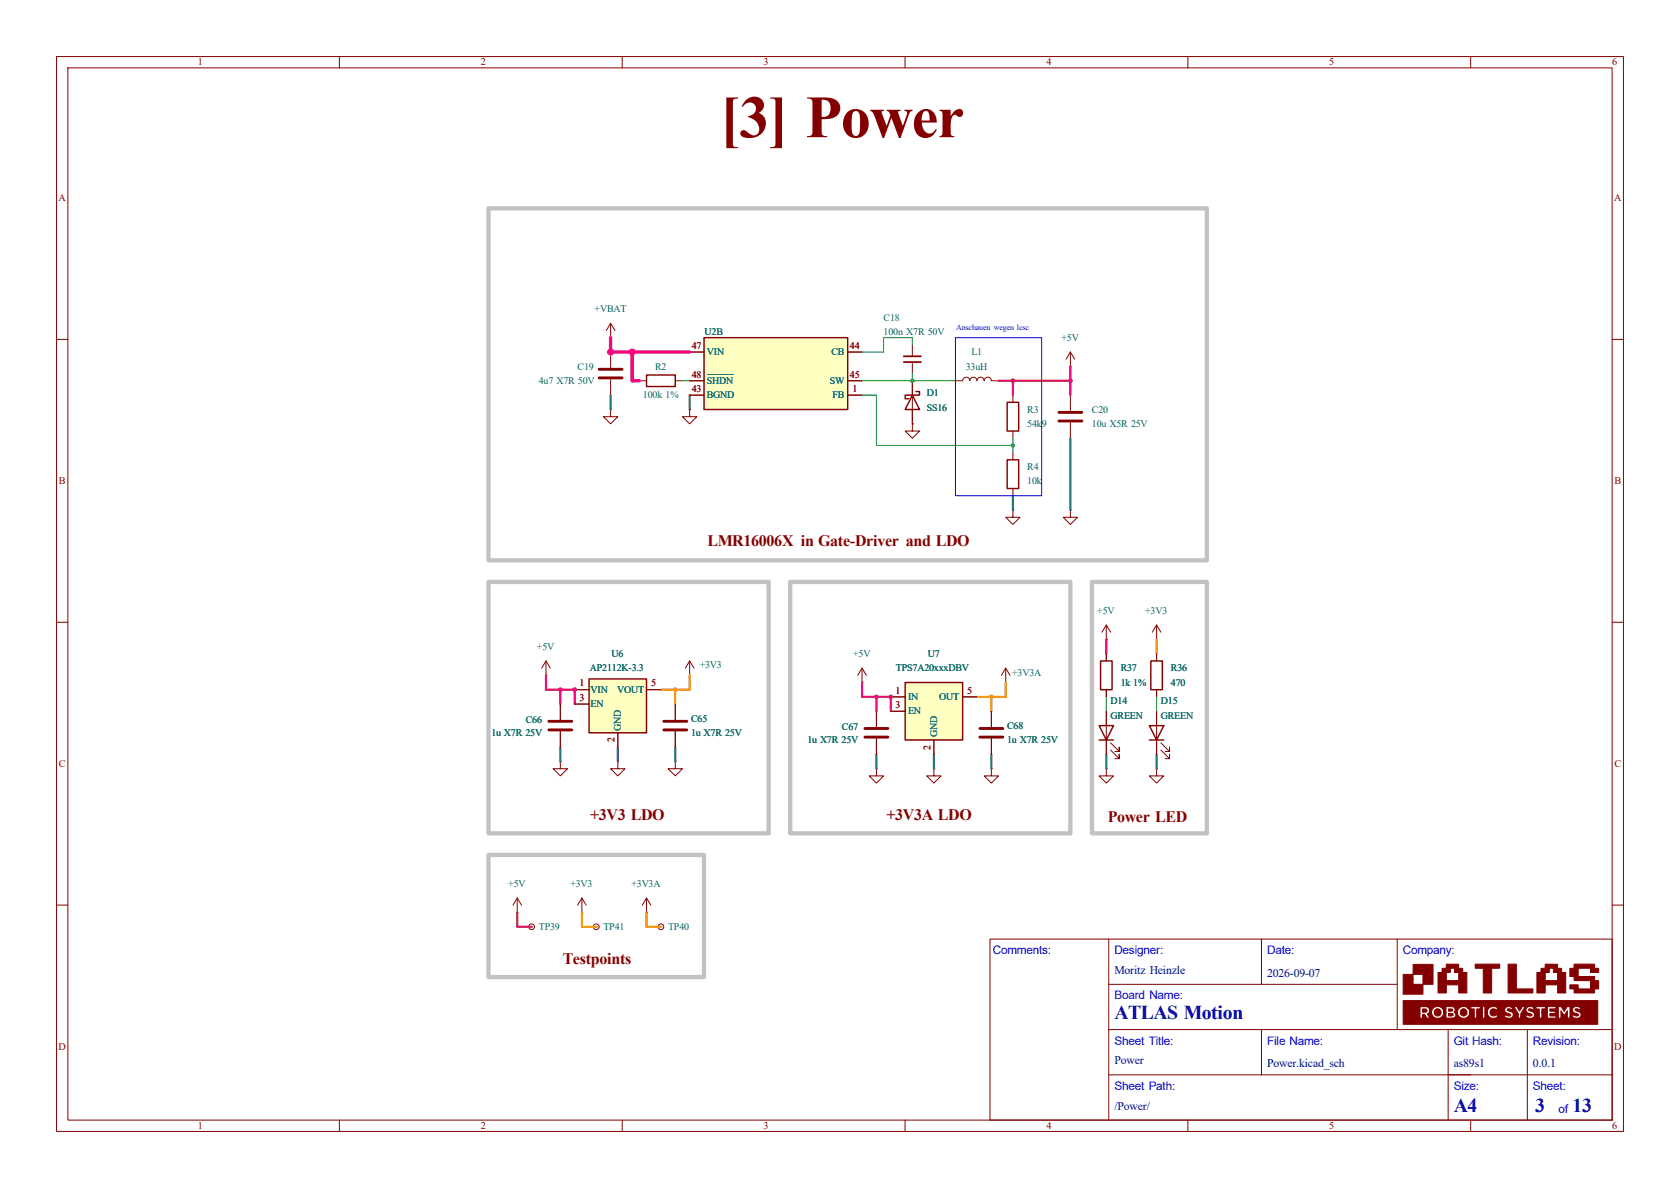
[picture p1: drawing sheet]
<svg xmlns="http://www.w3.org/2000/svg" width="297mm" height="210mm" viewBox="0 0 297 210" stroke-linecap="round" stroke-linejoin="round" font-family="sans-serif">
<g fill="none" stroke="#840000" stroke-width=".18">
<path d="M10 10h277v190h-277zM12 12h273v186h-273zM60 10v2M110 10v2M160 10v2M210 10v2M260 10v2M10 60h2M285 60h2M10 110h2M195.6 115.6v1.2M204.5 113h.1"/>
<path d="M204.5 110.5l-.8 1.3M204.5 110.5l.7 1.3M204.5 110.5v2.5M285 110h2M195.6 121.9v1.3M204.5 125.7v7.7M205.2 132.6l1.6 1.5v-.7v.7h-.8M205.2 131.3l1.6 1.5v-.7v.7h-.8M10 160h2M175 166h110v32h-110zM196 174h51M196 166v32"/>
<path d="M223 166v8M247 166v16M285 160h2M60 198v2M110 198v2M160 198v2M196 190h89M196 182h89M210 198v2M223 182v8M256 182v16M260 198v2"/>
<path d="M270 182v16"/>
</g>
<g fill="#840000" stroke="#840000" stroke-width=".18">
<path d="M248.1 176.9h34.4v4.2h-34.4v-1.9h2.9l.1 .8h.4v-.7h.3l.5 .7h.2h.3l-.5-.7 .4-.4h.4v.2a1.08 1.08 0 0 0 1.1 .9 1.08 1.08 0 0 0 1-1h.4v1h.9a.59 .59 0 0 0 .8-.3 .59 .59 0 0 0-.3-.8h.7a1.07 1.07 0 0 0 1.4 1.1 1.07 1.07 0 0 0 .3-1.9h.6v.3h.6v1.6h.5v-1h1v1h.4v-1h.4a1.07 1.07 0 0 0 .7 1 1.07 1.07 0 0 0 1.2-.3h1.1l.1 .1a.82 .82 0 0 0 1 .2 .82 .82 0 0 0 .5-.9l-1-.6a.54 .54 0 0 1 .7 0l.3-.3-.4-.2h.6l.3 .6a1.37 1.37 0 0 1 .4 1.4h.5v-.3h.8a1 1 0 0 0 1.6-.2 .8 .8 0 0 0-.9-.8l-.2-.2 .1-.1 .2-.1 .5 .2 .2-.4h.3v.2l.6 .1v1.6h.5v-1h1v1h1.5v-.4h-1.1v-.4h1v-.2h.5v1h.5v-1.3l.5 .8 .6-.8v1.3h.5v-.3h.3a.88 .88 0 0 0 .9 .3 .88 .88 0 0 0 .7-.7 1.14 1.14 0 0 0-1-.7l-.1-.1a.54 .54 0 0 1 .8 0l.3-.3a.85 .85 0 0 0-1.5 .3 1.1 1.1 0 0 0 1 .8l.1 .1a.64 .64 0 0 1-.9 0l-.3 .3h-.3v-1.8h-.5l-.6 .9-.5-.9h-.5v1.1h-.5v-.2h-1v-.4h1.1v-.5h-1.5v1.1h-1v-.6h.6v-.5h-1.7v.2h-.3a.77 .77 0 0 0-1-.1 .77 .77 0 0 0-.3 .9l.9 .5a.52 .52 0 0 1-.8 0l-.3 .3h-.8v-.5l.7-1.2-.5-.1-.5 .8-.4-.8h-1.3a.64 .64 0 0 0-.9 .5 .64 .64 0 0 0 .7 .8l.4 .2a.39 .39 0 0 1-.3 .2 .39 .39 0 0 1-.4-.1l-.2-.1-.3 .3h-1.1l-.3-.3a.65 .65 0 0 1-.9-.1 .65 .65 0 0 1 0-.9 .65 .65 0 0 1 1 .1l.2-.3h-.1a1.08 1.08 0 0 0-1.1-.2 1.08 1.08 0 0 0-.7 1h-.4v-1.1h-.4v1.1h-1v-.6h.6v-.5h-1.7v.2h-.6a1.08 1.08 0 0 0-1.7 .8h-.6l.1-.2a.67 .67 0 0 0-.2-.7 .67 .67 0 0 0-.8 0l-.6-.1v1.1h-.4v-.2a1.09 1.09 0 0 0-1.1-.9 1.09 1.09 0 0 0-1 1h-.4v-.1a.82 .82 0 0 0-1.1-.8h-.6v1.2h-2.9z"/>
<path d="M248.1 172.3h1.7v-1.8h3.5v3.5h-1.7v1.8h-3.5v-2.7h1.7v.9h1.8v-1.7h-1.8v.8h-1.7z"/>
<path d="M254.2 171.9h1.5v1.4h2.2v-1.4h-.8v-.4a.3 .3 0 0 0 0-.3 .3 .3 0 0 0-.4 0h-.3v.7h-1.5l.1-.7h.7v-.8l2.2 .1v.7h.7v.7h.7v3.6h-1.4v-1.4h-2.2v1.4h-1.5z"/>
<path d="M260.8 170.4h4.3v.7l-1.4 .1v4.3h-1.5v-4.3h-1.4z"/>
<path d="M266.6 170.4h1.5v4.4h2.9v.7h-4.4z"/>
<path d="M271.7 171.9h1.5v1.4h2.2v-1.4h-.8v-.7h-.7v.7h-1.5v-.7h.8v-.8l2.2 .1v.7h.7v.7h.7v3.6h-1.4v-1.4h-2.2v1.4h-1.5z"/>
<path d="M277.5 171.2h.8v-.8h3.6v.8h.7v.7h-1.4v-.7h-2.2v1.4h2.9v.7h.7v1.5h-.7v.7h-3.6v-.7h-.8v-.7h1.5v.7h2.2v-1.4l-2.9-.1v-.7h-.8z"/>
<path d="M251.5 178.4h.5a.31 .31 0 0 1 .3 .4 .31 .31 0 0 1-.5 .1l-.3 .1z"/>
<path d="M256.1 179.1a.62 .62 0 0 1 .8 .3l-.1 .2h-.7z"/>
<path d="M256.1 178.4h.6l.1 .2-.7 .2z"/>
<circle cx="254.2" cy="179" r=".63"/>
<circle cx="258.8" cy="179" r=".63"/>
</g>
<path d="M194.6 116.8h2v5.1h-2zM203.2 128.3h2.5l-1.2 2.5zM203.2 130.8h2.5" fill="none" stroke="#840000" stroke-width=".25"/>
<path d="M124.5 59.7h25.4v12.7h-25.4z" fill="#ffffc2"/>
<path d="M124.5 59.7h25.4v12.7h-25.4zM114.3 66.3h5.1v2h-5.1zM161.3 69.9l1.3 2.5h-2.6zM161.9 69.2h.7v.7h-2.6v.6h.7M178.1 71.1h2v5.1h-2zM178.1 81.3h2v5.1h-2zM203.5 116.8h2v5.1h-2zM194.3 128.3h2.5l-1.2 2.5zM194.3 130.8h2.5" fill="none" stroke="#840000" stroke-width=".25"/>
<g fill="none" stroke="#840000" stroke-width=".18">
<path d="M107.9 59.7h.1M107.9 57.2v2.5M107.9 57.2l-.7 1.2M107.9 57.2l.8 1.2M107.9 72.4v1.3h1.3l-1.3 1.2-1.2-1.2h1.2M107.9 72.4h.1M107.9 62.2v2.8M107.9 67.1v2.8M113 67.3h1.3M119.4 67.3h1.2M121.9 72.4v1.3h1.3l-1.3 1.2-1.3-1.2h1.3M121.9 72.4h.1"/>
<path d="M121.9 69.9h2.6M121.9 62.2h2.6M121.9 67.3h2.6M149.9 69.9h2.5M149.9 62.2h2.5M149.9 67.3h2.5M161.3 74.9v1.3h1.3l-1.3 1.3-1.3-1.3h1.3M161.3 74.9h.1M161.3 61v2M161.3 64v2M161.3 67.3v7.6M168.9 67.3h1.3a.64 .64 0 0 1 .6-.6 .64 .64 0 0 1 .6 .6 .64 .64 0 0 1 .7-.6 .64 .64 0 0 1 .6 .6 .64 .64 0 0 1 .7-.6 .64 .64 0 0 1 .6 .6 .64 .64 0 0 1 .6-.6 .64 .64 0 0 1 .7 .6h1.2"/>
<path d="M179.1 69.9v1.2M179.1 76.2v1.3M189.2 64.8h.1M189.2 62.2l-.7 1.3M189.2 62.2l.8 1.3M189.2 62.2v2.6M189.2 69.9v2.7M189.2 74.7v2.8M179.1 90.2v1.2h1.2l-1.2 1.3-1.3-1.3h1.3M179.1 90.2h.1M179.1 80v1.3M179.1 86.4v1.2"/>
<path d="M189.2 90.2v1.2h1.3l-1.3 1.3-1.2-1.3h1.2M189.2 90.2h.1M96.5 119.4h.1M96.5 116.8l-.7 1.3M96.5 116.8l.8 1.3M96.5 116.8v2.6M177.8 118.1l-.8 1.3M177.8 118.1l.8 1.3M177.8 118.1v2.6M195.6 113h.1M195.6 110.5v2.5M195.6 110.5l-.8 1.3"/>
<path d="M195.6 110.5l.7 1.3M204.5 115.6v1.2M177.8 120.7h.1M195.6 135.9v1.3h1.2l-1.2 1.2-1.3-1.2h1.3M195.6 135.9h.1M195.6 125.7v7.7M196.3 132.6l1.6 1.5v-.7v.7h-.8M196.3 131.3l1.6 1.5v-.7v.7h-.8M204.5 135.9v1.3h1.2l-1.2 1.2-1.3-1.2h1.3M204.5 135.9h.1M204.5 121.9v1.3M91.4 158.8l-.7 1.2"/>
<path d="M91.4 158.8l.8 1.2M91.4 158.8v2.5M102.9 158.8l-.8 1.2M102.9 158.8l.7 1.2M102.9 158.8v2.5M114.3 158.8l-.8 1.2M114.3 158.8l.8 1.2M114.3 158.8v2.5M91.4 161.3h.1M94 163.8h.1M102.9 161.3h.1M105.4 163.8h.1"/>
<path d="M114.3 161.3h.1M116.8 163.8h.1"/>
<circle cx="94" cy="163.8" r=".51"/>
<circle cx="105.4" cy="163.8" r=".51"/>
<circle cx="116.8" cy="163.8" r=".51"/>
</g>
<path d="M125.1 66.2h4.6" fill="none" stroke="#006464" stroke-width=".18"/>
<path d="M159.8 63h3M159.8 64h3" fill="none" stroke="#840000" stroke-width=".3"/>
<path d="M105.9 65.3h4.1M105.9 66.8h4.1M187.2 72.9h4.1M187.2 74.4h4.1" fill="none" stroke="#840000" stroke-width=".51"/>
<path d="M160 120.7h10.2v10.1h-10.2z" fill="#ffffc2"/>
<path d="M160 120.7h10.2v10.1h-10.2z" fill="none" stroke="#840000" stroke-width=".25"/>
<g fill="none" stroke="#840000" stroke-width=".18">
<path d="M152.4 118.1l-.8 1.3M152.4 118.1l.8 1.3M152.4 118.1v2.6M99.1 134.6v1.3h1.2l-1.2 1.3-1.3-1.3h1.3M99.1 134.6h.1M99.1 124.5v2.8M99.1 129.3v2.8M109.2 134.6v1.3h1.3l-1.3 1.3-1.3-1.3h1.3M109.2 134.6h.1M119.4 124.5v2.8M119.4 129.3v2.8M152.4 120.7h.1"/>
<path d="M154.9 135.9v1.3h1.3l-1.3 1.2-1.2-1.2h1.2M154.9 135.9h.1M154.9 125.7v2.8M154.9 130.6v2.8M157.5 123.2h2.5M157.5 125.7h2.5M165.1 135.9v1.3h1.3l-1.3 1.2-1.3-1.2h1.3M165.1 135.9h.1M165.1 130.8v2.6M170.2 123.2h2.5M175.3 135.9v1.3h1.2l-1.2 1.2-1.3-1.2h1.3M175.3 135.9h.1"/>
<path d="M175.3 125.7v2.8M175.3 130.6v2.8"/>
</g>
<path d="M97 127.5h4.1M97 129h4.1M117.3 127.5h4.1M117.3 129h4.1M152.9 128.8h4.1M152.9 130.3h4.1M173.2 128.8h4.1M173.2 130.3h4.1" fill="none" stroke="#840000" stroke-width=".51"/>
<path d="M104.1 120h10.2v9.5h-10.2z" fill="#ffffc2"/>
<path d="M104.1 120h10.2v9.5h-10.2z" fill="none" stroke="#840000" stroke-width=".25"/>
<g fill="none" stroke="#840000" stroke-width=".18">
<path d="M121.9 72.4h.1M121.9 69.9h2.6M121.9 62.2h2.6M121.9 67.3h2.6M149.9 69.9h2.5M149.9 62.2h2.5M149.9 67.3h2.5M161.3 74.9h.1M161.3 67.3v2.6M161.3 72.4v2.5M121.9 119.4h.1M121.9 116.8l-.7 1.3"/>
<path d="M121.9 116.8l.8 1.3M121.9 116.8v2.6M195.6 115.6v1.2M204.5 115.6v1.2M99.1 124.5v2.8M99.1 129.3v2.8M101.6 121.9h2.5M101.6 124.5h2.5M109.2 129.5v2.6M114.3 121.9h2.5M119.4 134.6v1.3h1.2l-1.2 1.3-1.3-1.3h1.3M119.4 134.6h.1"/>
<path d="M119.4 124.5v2.8M119.4 129.3v2.8M154.9 125.7v2.8M154.9 130.6v2.8M157.5 123.2h2.5M157.5 125.7h2.5M165.1 130.8v2.6M170.2 123.2h2.5M175.3 125.7v2.8M175.3 130.6v2.8M195.6 121.9v1.3M195.6 125.7v2.6"/>
<path d="M195.6 130.8v2.6M204.5 121.9v1.3M204.5 125.7v2.6M204.5 130.8v2.6"/>
</g>
<path d="M176.5 67.3h12.7M179.1 67.3v2.6M189.2 64.8v5.1M96.5 119.4v2.5h5.1v2.6M195.6 113v2.6M99.1 121.9v2.6M152.4 120.7v2.5h5.1v2.5M154.9 123.2v2.5M91.4 161.3v2.5h2.6" fill="none" stroke="#ff061c" stroke-width=".38"/>
<path d="M120.6 67.3h1.3M152.4 69.9h2.5v8.8h24.2M152.4 67.3h16.5M161.3 61v-1.3h-5.1v2.5h-3.8M161.3 66v1.3M179.1 77.5v2.5M195.6 123.2v2.5M204.5 123.2v2.5" fill="none" stroke="#009600" stroke-width=".18"/>
<path d="M121.9 119.4v2.5h-5.1M204.5 113v2.6M119.4 121.9v2.6M102.9 161.3v2.5h2.5" fill="none" stroke="#f90" stroke-width=".38"/>
<path d="M107.9 69.9v2.5M121.9 69.9v2.5M189.2 77.5v12.7M179.1 87.6v2.6M99.1 132.1v2.5M109.2 132.1v2.5M119.4 132.1v2.5M154.9 133.4v2.5M165.1 133.4v2.5M175.3 133.4v2.5M195.6 133.4v2.5M204.5 133.4v2.5" fill="none" stroke="#484848" stroke-width=".38"/>
<path d="M175.3 123.2v2.5M177.8 120.7v2.5h-5.1M114.3 161.3v2.5h2.5" fill="none" stroke="#dd8500" stroke-width=".38"/>
<path d="M107.9 59.7v2.5h14M111.8 62.2v5.1h1.2" fill="none" stroke="#f0f" stroke-width=".63"/>
<path d="M86.4 36.8h127v62.3h-127zM86.4 102.9h49.5v44.4h-49.5zM139.7 102.9h49.5v44.4h-49.5zM193 102.9h20.4v44.4h-20.4zM86.4 151.1h38.1v21.6h-38.1z" fill="none" stroke="#c2c2c2" stroke-width=".76"/>
<path d="M168.9 59.7h15.2v27.9h-15.2z" fill="none" stroke="#0000c2" stroke-width=".18"/>
<path d="M125.1 66.2h4.6" fill="none" stroke="#006464" stroke-width=".18"/>
<g fill="#f0f" stroke="#f0f" stroke-width=".18">
<circle cx="107.9" cy="62.2" r=".54"/>
<circle cx="111.8" cy="62.2" r=".54"/>
</g>
<g fill="#ff061c" stroke="#ff061c" stroke-width=".18">
<circle cx="99.1" cy="121.9" r=".32"/>
<circle cx="154.9" cy="123.2" r=".32"/>
<circle cx="179.1" cy="67.3" r=".32"/>
<circle cx="189.2" cy="67.3" r=".32"/>
<circle cx="157.5" cy="123.2" r=".32"/>
<circle cx="101.6" cy="121.9" r=".32"/>
</g>
<g fill="#009600" stroke="#009600" stroke-width=".18">
<circle cx="179.1" cy="78.7" r=".3"/>
<circle cx="161.3" cy="67.3" r=".3"/>
</g>
<circle cx="119.4" cy="121.9" r=".32" fill="#f90" stroke="#f90" stroke-width=".18"/>
<circle cx="175.3" cy="123.2" r=".32" fill="#dd8500" stroke="#dd8500" stroke-width=".18"/>
<text font-size="10.6" fill="#840000" x="127.3" y="24.3">[3] Power</text>
<g font-size="3.5" fill="#00007f">
<text x="197" y="180.1">ATLAS Motion</text>
<text x="257" y="196.6">A4</text>
<text x="271.4" y="196.6">3</text>
<text x="278" y="196.6">13</text>
</g>
<g font-size="2.8" fill="#840000">
<text x="125.1" y="96.5">LMR16006X in Gate-Driver and LDO</text>
<text x="104.3" y="145">+3V3 LDO</text>
<text x="156.7" y="145">+3V3A LDO</text>
<text x="195.8" y="145.2">Power LED</text>
<text x="99.5" y="170.4">Testpoints</text>
</g>
<g font-size="2.1" fill="#00f">
<text x="175.5" y="168.7">Comments:</text>
<text x="197" y="168.7">Designer:</text>
<text x="224" y="168.7">Date:</text>
<text x="248" y="168.7">Company:</text>
<text x="197" y="176.7">Board Name:</text>
<text x="197" y="184.7">Sheet Title:</text>
<text x="224" y="184.7">File Name:</text>
<text x="257" y="184.7">Git Hash:</text>
<text x="271" y="184.7">Revision:</text>
<text x="197" y="192.7">Sheet Path:</text>
<text x="257" y="192.7">Size:</text>
<text x="271" y="192.7">Sheet:</text>
<text x="275.5" y="196.7">of</text>
</g>
<g font-size="2.1" fill="#00007f">
<text x="197" y="172.2">Moritz Heinzle</text>
<text x="224" y="172.7">2026-09-07</text>
<text x="197" y="188.2">Power</text>
<text x="224" y="188.7">Power.kicad_sch</text>
<text x="257" y="188.7">as89s1</text>
<text x="271" y="188.7">0.0.1</text>
<text x="197" y="196.2">/Power/</text>
</g>
<g font-size="1.8" fill="#840000">
<text x="35" y="11.6">1</text>
<text x="85" y="11.6">2</text>
<text x="135" y="11.6">3</text>
<text x="185" y="11.6">4</text>
<text x="235" y="11.6">5</text>
<text x="285" y="11.6">6</text>
<text x="10.3" y="35.6">A</text>
<text x="285.3" y="35.6">A</text>
<text x="10.4" y="85.6">B</text>
<text x="285.4" y="85.6">B</text>
<text x="10.4" y="135.6">C</text>
<text x="285.4" y="135.6">C</text>
<text x="10.3" y="185.6">D</text>
<text x="285.3" y="185.6">D</text>
<text x="35" y="199.6">1</text>
<text x="85" y="199.6">2</text>
<text x="135" y="199.6">3</text>
<text x="185" y="199.6">4</text>
<text x="235" y="199.6">5</text>
<text x="285" y="199.6">6</text>
</g>
<g font-size="1.8" fill="#006464">
<text x="105.1" y="55.2">+VBAT</text>
<text x="124.6" y="59.2">U2B</text>
<text x="156.2" y="56.7">C18</text>
<text x="156.2" y="59.2">100n X7R 50V</text>
<text x="102.1" y="65.3">C19</text>
<text x="115.8" y="65.3">R2</text>
<text x="125" y="62.8">VIN</text>
<text x="147" y="62.8">CB</text>
<text x="170.7" y="65.3">33uH</text>
<text x="171.7" y="62.8">L1</text>
<text x="187.6" y="60.2">+5V</text>
<text x="95.2" y="67.9">4u7 X7R 50V</text>
<text x="113.7" y="70.4">100k 1%</text>
<text x="125" y="70.4">BGND</text>
<text x="125" y="67.9">SHDN</text>
<text x="146.7" y="67.9">SW</text>
<text x="147.2" y="70.4">FB</text>
<text x="163.8" y="70.1">D1</text>
<text x="163.8" y="72.6">SS16</text>
<text x="181.6" y="75.5">54k9</text>
<text x="181.6" y="72.9">R3</text>
<text x="193" y="72.9">C20</text>
<text x="193" y="75.5">10u X5R 25V</text>
<text x="181.6" y="83.1">R4</text>
<text x="181.6" y="85.6">10k</text>
<text x="194" y="108.5">+5V</text>
<text x="202.4" y="108.5">+3V3</text>
<text x="94.9" y="114.9">+5V</text>
<text x="104.3" y="118.7">AP2112K-3.3</text>
<text x="108.1" y="116.1">U6</text>
<text x="123.7" y="118.2">+3V3</text>
<text x="150.8" y="116.1">+5V</text>
<text x="158.4" y="118.7">TPS7A20xxxDBV</text>
<text x="164" y="116.1">U7</text>
<text x="178.9" y="119.4">+3V3A</text>
<text x="198.1" y="118.7">R37</text>
<text x="207" y="118.7">R36</text>
<text x="104.4" y="122.5">VIN</text>
<text x="104.4" y="125">EN</text>
<text x="109.1" y="122.5">VOUT</text>
<text x="160.5" y="123.7">IN</text>
<text x="166" y="123.7">OUT</text>
<text x="196.3" y="124.5">D14</text>
<text x="198.1" y="121.2">1k 1%</text>
<text x="205.2" y="124.5">D15</text>
<text x="207" y="121.2">470</text>
<text x="86.9" y="130.1">1u X7R 25V</text>
<text x="93" y="127.8">C66</text>
<text x="109.8" y="129.3" transform="rotate(-90 109.8 129.3)">GND</text>
<text x="122.2" y="127.6">C65</text>
<text x="122.2" y="130.1">1u X7R 25V</text>
<text x="142.7" y="131.4">1u X7R 25V</text>
<text x="148.8" y="129.1">C67</text>
<text x="160.5" y="126.3">EN</text>
<text x="165.7" y="130.3" transform="rotate(-90 165.7 130.3)">GND</text>
<text x="178.1" y="128.8">C68</text>
<text x="178.1" y="131.4">1u X7R 25V</text>
<text x="196.3" y="127">GREEN</text>
<text x="205.2" y="127">GREEN</text>
<text x="89.9" y="156.8">+5V</text>
<text x="100.8" y="156.8">+3V3</text>
<text x="111.6" y="156.8">+3V3A</text>
<text x="95.2" y="164.4">TP39</text>
<text x="106.7" y="164.4">TP41</text>
<text x="118.1" y="164.4">TP40</text>
</g>
<g font-size="1.8" fill="#a90000">
<text x="122.3" y="61.7">47</text>
<text x="150.2" y="61.7">44</text>
<text x="122.3" y="69.3">43</text>
<text x="122.3" y="66.7">48</text>
<text x="150.2" y="66.7">45</text>
<text x="150.7" y="69.3">1</text>
<text x="102.4" y="121.3">1</text>
<text x="102.4" y="123.9">3</text>
<text x="115.1" y="121.3">5</text>
<text x="158.3" y="122.6">1</text>
<text x="158.3" y="125.2">3</text>
<text x="171" y="122.6">5</text>
<text x="108.6" y="131.3" transform="rotate(-90 108.6 131.3)">2</text>
<text x="164.5" y="132.5" transform="rotate(-90 164.5 132.5)">2</text>
</g>
<text font-size="1.4" fill="#0000c2" x="169" y="58.4">Anschauen wegen lcsc</text>
</svg>
